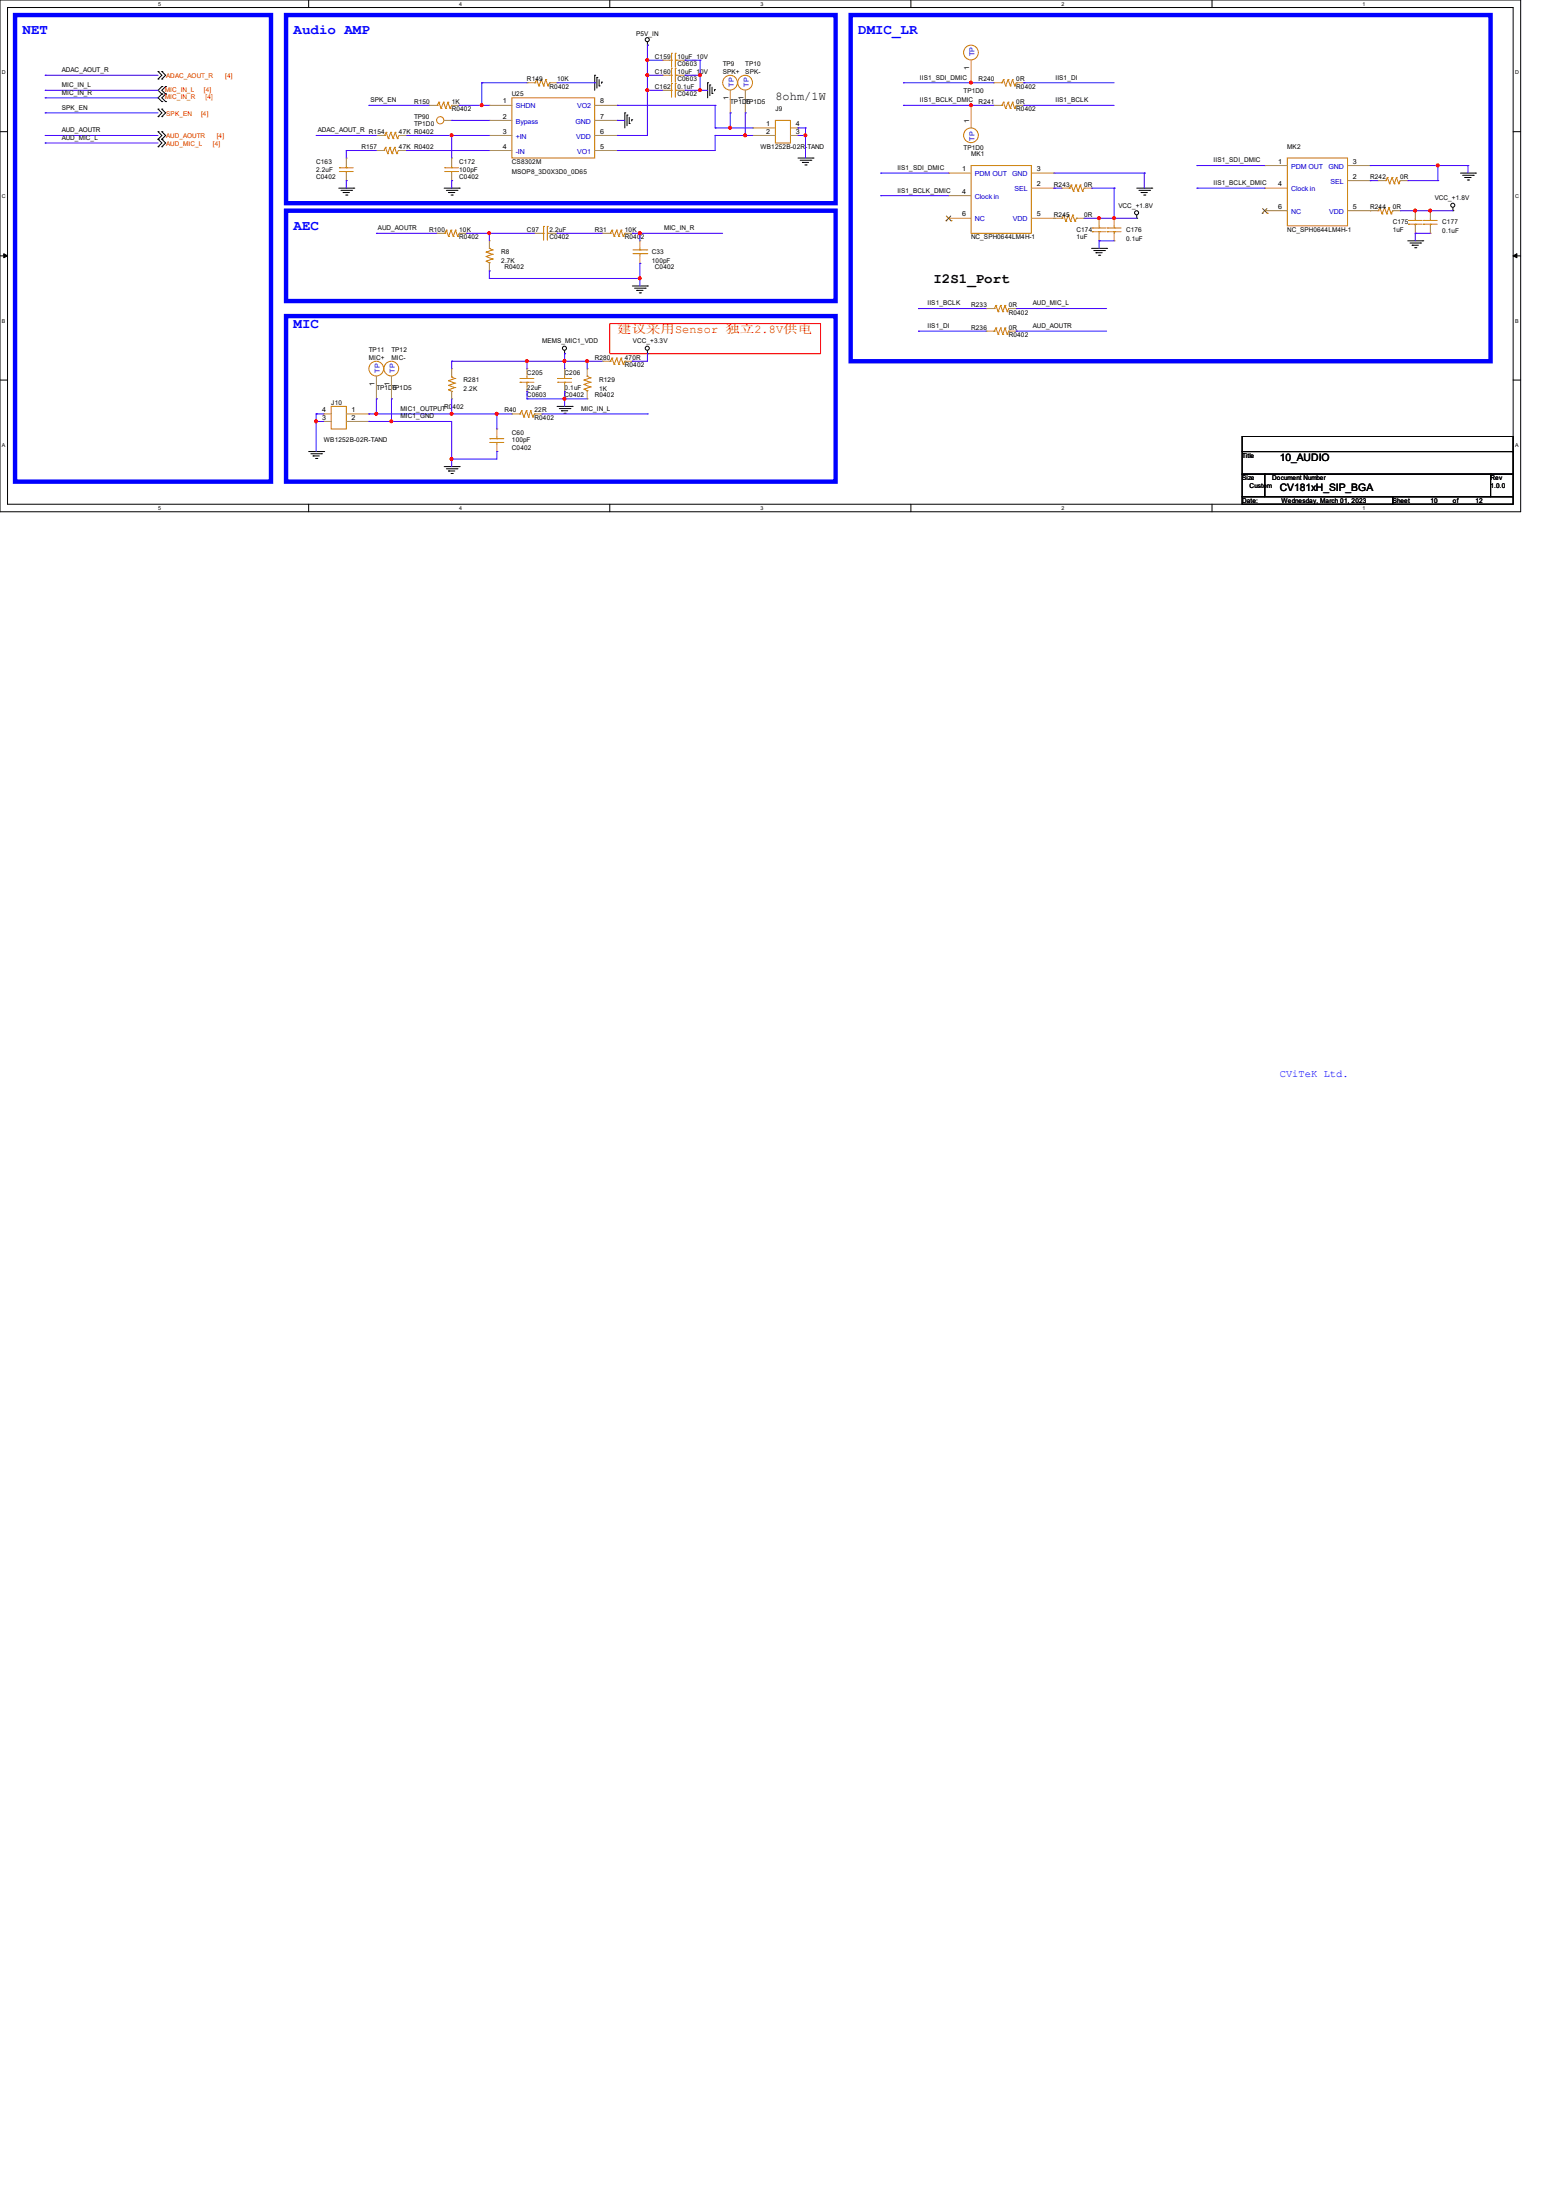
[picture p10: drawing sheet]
<svg xmlns="http://www.w3.org/2000/svg" width="210mm" height="297mm" viewBox="0 0 210 297" stroke-linecap="round" stroke-linejoin="round" font-family="sans-serif">
<g fill="none" stroke="#000" stroke-width=".13">
<path d="M0 0h205.2v69.1h-205.2zM0 17.8h1M1 1h203.2v67.1h-203.2zM21.3 9.7h.1M21.3 10.7h.1M21.3 17.8h.1M21.3 18.8h.1M21.3 14.7h.1M21.3 15.7h.1M21.3 19.8h.1M21.3 9.7l.5 .5-.5 .5M21.3 17.8l.5 .5-.5 .5"/>
<path d="M21.3 14.7l.5 .5-.5 .5M21.3 18.8l.5 .5-.5 .5M21.8 9.7h.1M21.8 10.7h.1M21.8 12.7h.1M21.8 11.7h.1M21.8 13.7h.1M21.8 17.8h.1M21.8 18.8h.1M21.8 14.7h.1M21.8 15.7h.1M21.8 19.8h.1"/>
<path d="M21.8 9.7l.6 .5-.6 .5M21.8 11.7l-.5 .5 .5 .5M21.8 12.7l-.5 .5 .5 .5M21.8 17.8l.6 .5-.6 .5M21.8 14.7l.6 .5-.6 .5M21.8 18.8l.6 .5-.6 .5M22.4 11.7h.1M22.4 12.7h.1M22.4 13.7h.1M22.4 11.7l-.6 .5 .6 .5M22.4 12.7l-.6 .5 .6 .5M41.7 0v1"/>
<path d="M80.3 10.2h.1M80.3 10.2v2M80.6 10.5h.1M80.6 10.5v1.4M80.9 11.6h.1M80.9 10.8v.8M81.2 11.1h.1M81.2 11.1v.2M82.3 0v1M84.3 15.2h.1M84.3 15.2v2.1M84.6 15.5h.1"/>
<path d="M84.6 15.5v1.5M84.9 16.7h.1M84.9 15.8v.9M85.3 16.2h.1M85.3 16.2v.1M87.4 6.1h.1M87.4 5.7v.4M95.5 11.2h.1M95.5 11.2v2M95.8 11.5h.1M95.8 11.5v1.4M96.1 12.6h.1"/>
<path d="M96.1 11.8v.8M96.4 12.1h.1M96.4 12.1v.2M122.9 0v1M163.6 0v1M204.2 17.8h1M0 34.5h1M.5 34.2l.5 .3-.5 .3zM45.7 25.4h2.1M46 25.7h1.5M46.3 26h.1M46.3 26h.9"/>
<path d="M46.7 26.3h.1M46.8 26.3h.1M47.5 25.7h.1M47.8 25.4h.1M59.9 25.4h2.1M60.2 25.7h1.5M60.5 26h.1M60.5 26h.9M60.9 26.3h.1M61 26.3h.1M61.7 25.7h.1M62 25.4h.1"/>
<path d="M85.3 38.6h2.1M85.6 38.9h1.5M85.9 39.2h.1M85.9 39.2h.9M86.3 39.5h.1M86.4 39.5h.1M87.1 38.9h.1M87.4 38.6h.1M107.7 21.3h2M108 21.6h1.4M108.3 21.9h.1M108.3 21.9h.8"/>
<path d="M108.6 22.3h.2M108.8 22.3h.1M109.4 21.6h.1M109.7 21.3h.1M147.3 33.5h2.1M147.6 33.8h1.5M147.9 34.1h.1M147.9 34.1h.9M148.3 34.5h.1M148.4 34.5h.1M149.1 33.8h.1M149.4 33.5h.1"/>
<path d="M153.4 29.5h.1M153.4 25.4h2M153.4 29v.5M153.7 25.7h1.5M154 26h.1M154 26h.9M154.3 26.3h.2M154.5 26.3h.1M155.2 25.7h.1M155.4 25.4h.1M190 32.5h2M190.3 32.8h1.4"/>
<path d="M190.6 33.1h.1M190.6 33.1h.8M190.9 33.4h.2M191.1 33.4h.1M191.7 32.8h.1M192 32.5h.1M196.1 28.4h.1M196.1 28v.4M197.1 23.4h2M197.4 23.7h1.4M197.7 24h.1M197.7 24h.8"/>
<path d="M198 24.3h.2M198.2 24.3h.1M198.8 23.7h.1M199.1 23.4h.1M204.2 34.5l.5-.3v.6zM204.2 34.5h1M0 51.3h1M75.2 54.9h2M75.5 55.2h1.4M75.8 55.5h.1M75.8 55.5h.8M76.1 55.8h.2"/>
<path d="M76.2 47.8h.1M76.2 47.3v.5M76.3 55.8h.1M76.9 55.2h.1M77.2 54.9h.1M87.4 47.8h.1M87.4 47.3v.5M167.6 58.9h36.6v2.1h-36.6zM204.2 51.3h1M41.7 68.1v1M41.7 61h2M42 61.3h1.4"/>
<path d="M42.2 61.6h.1M42.2 61.6h.9M42.6 61.9h.2M42.8 61.9h.1M43.4 61.3h.1M43.7 61h.1M59.9 63h2.1M60.2 63.3h1.5M60.5 63.6h.1M60.5 63.6h.9M60.9 63.9h.1M61 63.9h.1"/>
<path d="M61.7 63.3h.1M62 63h.1M82.3 68.1v1M122.9 68.1v1M163.6 68.1v1M167.6 64h3.1v3.1h-3.1zM167.6 67.1h20.4v1h-20.4zM167.6 61h36.6v3h-36.6zM170.7 64h30.5v3.1h-30.5zM188 67.1h16.2v1h-16.2zM201.2 64h3v3.1h-3z"/>
<circle cx="87.4" cy="5.4" r=".28"/>
<circle cx="153.4" cy="28.7" r=".28"/>
<circle cx="196.1" cy="27.7" r=".28"/>
<circle cx="76.2" cy="47" r=".28"/>
<circle cx="87.4" cy="47" r=".28"/>
</g>
<path d="M.5 34.2l.5 .3-.5 .3zM204.2 34.5l.5-.3v.6z" fill="#000"/>
<path d="M2 2h34.6v63h-34.6zM38.6 2h74.2v25.4h-74.2zM114.8 2h86.4v46.8h-86.4zM38.6 28.4h74.2v12.2h-74.2zM38.6 42.7h74.2v22.3h-74.2z" fill="none" stroke="#00f" stroke-width=".59"/>
<path d="M82.3 43.7h28.4v4.1h-28.4z" fill="none" stroke="#f00" stroke-width=".13"/>
<g fill="none" stroke="#cc8006" stroke-width=".13">
<path d="M51.8 18.3h.1M51.9 18.3h.1M52 19.9h.1M52 19.9l.3 .8M52 19.9l-.2 .4M52.1 17.9h.1M52.1 17.9l-.2 .4M52.1 17.9l.3 .8M52.4 18.7h.1M52.6 19.9h.1M52.6 19.9l.3 .8M52.6 19.9l-.3 .8"/>
<path d="M52.7 17.9h.1M52.7 17.9l-.3 .8M52.7 17.9l.3 .8M53 18.7h.1M53.3 19.9h.1M53.3 19.9l.3 .8M53.3 19.9l-.4 .8M53.3 17.9h.1M53.3 17.9l-.3 .8M53.3 17.9l.3 .8M53.6 18.7h.1M53.8 18.3h.1"/>
<path d="M53.8 18.3l-.2 .4M58.9 14.2h.1M59 14.2h.1M59.2 13.8h.1M59.2 13.8l-.2 .4M59.2 13.8l.3 .8M59.5 14.6h.1M59.9 13.8h.1M59.9 13.8l-.4 .8M59.9 13.8l.3 .8M60.2 14.6h.1M60.5 13.8h.1"/>
<path d="M60.5 13.8l-.3 .8M60.5 13.8l.2 .8M60.7 14.6h.1M61 14.2h.1M61 14.2l-.3 .4M69.1 13.2h11.2v8.1h-11.2zM72.1 11.2h.1M72.2 11.2h.1M72.4 10.8h.1M72.4 10.8l-.2 .4M72.4 10.8l.3 .8M72.7 11.6h.1"/>
<path d="M73.1 10.8h.1M73.1 10.8l-.4 .8M73.1 10.8l.3 .8M73.4 11.6h.1M73.7 10.8h.1M73.7 10.8l-.3 .8M73.7 10.8l.3 .8M74 11.6h.1M74.2 11.2h.1M74.2 11.2l-.2 .4M90.4 12.2h.2M90.4 8.1h.2"/>
<path d="M90.4 10.2h.2M90.6 12.2h.1M90.6 11.3h.1M90.6 8.1h.1M90.6 7.2h.1M90.6 10.2h.1M90.6 9.2h.1M90.6 7.2v1.9M90.6 9.2v1.9M90.6 11.3v1.8M91.1 11.3h.1M91.1 12.2h.1"/>
<path d="M91.1 7.2h.1M91.1 8.1h.1M91.1 9.2h.1M91.1 10.2h.1M91.1 12.2h.3M91.1 7.2v1.9M91.1 9.2v1.9M91.1 11.3v1.8M91.1 8.1h.3M91.1 10.2h.3M104.6 16.3h2.1v3h-2.1zM135.1 11.2h.1"/>
<path d="M135.1 14.2h.1M135.2 11.2h.1M135.2 14.2h.1M135.4 10.8h.1M135.4 13.8h.1M135.4 10.8l-.2 .4M135.4 10.8l.3 .8M135.4 13.8l-.2 .4M135.4 13.8l.3 .8M135.7 11.6h.1M135.7 14.6h.1M136.1 10.8h.1"/>
<path d="M136.1 13.8h.1M136.1 10.8l-.4 .8M136.1 10.8l.3 .8M136.1 13.8l-.4 .8M136.1 13.8l.3 .8M136.4 11.6h.1M136.4 14.6h.1M136.7 10.8h.1M136.7 13.8h.1M136.7 10.8l-.3 .8M136.7 10.8l.2 .8M136.7 13.8l-.3 .8"/>
<path d="M136.7 13.8l.2 .8M136.9 11.6h.1M136.9 14.6h.1M137.2 11.2h.1M137.2 14.2h.1M137.2 11.2l-.3 .4M137.2 14.2l-.3 .4M45.8 22.6h.1M45.8 23.2h.1M45.8 22.6h1.9M45.8 23.2h1.9M46.7 23.2h.1"/>
<path d="M46.7 22.6h.1M46.7 22.4v.2M46.7 23.2v.2M51.8 20.3h.1M52.3 20.7h.1M52.9 20.7h.1M53.6 20.7h.1M53.8 20.3h.1M53.8 20.3l-.2 .4M59.9 31.5h.1M60 22.6h.1M60 23.2h.1"/>
<path d="M60 31.5h.1M60 22.6h1.9M60 23.2h1.9M60.2 31.1h.1M60.2 31.1l-.2 .4M60.2 31.1l.3 .8M60.5 31.9h.1M60.9 31.1h.1M60.9 31.1l-.4 .8M60.9 31.1l.3 .8M61 23.2h.1M61 22.6h.1"/>
<path d="M61 22.4v.2M61 23.2v.2M61.2 31.9h.1M61.5 31.1h.1M61.5 31.1l-.3 .8M61.5 31.1l.3 .8M61.8 31.9h.1M62 31.5h.1M62 31.5l-.2 .4M65.6 35.3h.1M65.6 34.6h.1M65.6 34h.1"/>
<path d="M65.6 35.3l.4 .2M65.6 34.6l.9 .4M65.6 34l.9 .3M66 33.5h.1M66 35.5h.1M66 33.5l.5 .2M66 35.5v.1M66.5 35h.1M66.5 34.3h.1M66.5 33.7h.1M66.5 35l-.9 .3M66.5 34.3l-.9 .3"/>
<path d="M66.5 33.7l-.9 .3M73.2 31.5h.2M73.4 31.5h.1M73.4 30.6h.1M73.4 30.6v1.8M73.9 30.6h.1M73.9 31.5h.1M73.9 31.5h.3M73.9 30.6v1.8M82.3 31.5h.1M82.4 31.5h.1M82.6 31.1h.1"/>
<path d="M82.6 31.1l-.2 .4M82.6 31.1l.3 .8M82.9 31.9h.1M83.2 31.1h.1M83.2 31.1l-.3 .8M83.2 31.1l.3 .8M83.5 31.9h.1M83.8 31.1h.1M83.8 31.1l-.3 .8M83.8 31.1l.3 .8M84.1 31.9h.1M84.3 31.5h.1"/>
<path d="M84.3 31.5l-.2 .4M85.4 34.2h1.9M85.4 33.7h1.9M86.4 33.7h.1M86.4 34.2h.1M86.4 33.5v.2M86.4 34.2v.3M87.3 34.2h.1M87.3 33.7h.1M131.1 22.4h8.1v9.1h-8.1zM143.3 29.5h.1M143.6 29h.1"/>
<path d="M143.6 29l-.3 .5M143.6 29l.2 .9M143.8 29.9h.1M144.2 29h.1M144.2 29l-.4 .9M144.2 29l.3 .9M144.3 25.4h.1M144.4 25.4h.1M144.5 29.9h.1M144.6 25h.1M144.6 25l-.2 .4M144.6 25l.3 .8"/>
<path d="M144.8 29h.1M144.8 29l-.3 .9M144.8 29l.3 .9M144.9 25.8h.1M145.1 29.9h.1M145.2 25h.1M145.2 25l-.3 .8M145.2 25l.3 .8M145.3 29.5h.1M145.3 29.5l-.2 .4M145.5 25.8h.1M145.8 25h.1"/>
<path d="M145.8 25l-.3 .8M145.8 25l.3 .8M146.1 25.8h.1M146.3 25.4h.1M146.3 25.4l-.2 .4M147.4 30.8h.1M147.4 31.3h.1M147.4 30.8h1.9M147.4 31.3h1.9M148.3 31.3h.1M148.3 30.8h.1M148.3 30.5v.3"/>
<path d="M148.3 31.3v.2M149.4 30.8h.1M149.4 31.3h.1M149.4 30.8h1.9M149.4 31.3h1.9M150.4 31.3h.1M150.4 30.8h.1M150.4 30.5v.3M150.4 31.3v.2M173.7 21.3h8.2v9.2h-8.2zM185.9 28.4h.1M186 28.4h.1"/>
<path d="M186.2 28h.1M186.2 28l-.2 .4M186.2 28l.3 .9M186.5 28.9h.1M186.9 28h.1M186.9 28l-.4 .9M186.9 28l.3 .9M186.9 24.4h.1M187 24.4h.1M187.2 28.9h.1M187.2 24h.1M187.2 24l-.2 .4"/>
<path d="M187.2 24l.3 .8M187.5 28h.1M187.5 28l-.3 .9M187.5 28l.2 .9M187.5 24.8h.1M187.7 28.9h.1M187.9 24h.1M187.9 24l-.4 .8M187.9 24l.3 .8M188 28.4h.1M188 28.4l-.3 .5M188.2 24.8h.1"/>
<path d="M188.5 24h.1M188.5 24l-.3 .8M188.5 24l.3 .8M188.8 24.8h.1M189 24.4h.1M189 24.4l-.2 .4M190.1 29.8h.1M190.1 30.3h.1M190.1 29.8h1.8M190.1 30.3h1.8M191 30.3h.1M191 29.8h.1"/>
<path d="M191 29.5v.3M191 30.3v.2M192.1 29.8h.1M192.1 30.3h.1M192.1 29.8h1.9M192.1 30.3h1.9M193 30.3h.1M193 29.8h.1M193 29.5v.3M193 30.3v.2M44.7 54.9h2v3h-2zM60.5 51.4h.1"/>
<path d="M60.5 52h.1M60.5 52.6h.1M60.5 51.4l.9 .3M60.5 52l.9 .3M60.5 52.6l.5 .2M61 52.8h.1M61 50.9h.1M61 50.9l.4 .2M61 50.8v.1M61.4 51.1h.1M61.4 51.7h.1M61.4 52.3h.1"/>
<path d="M61.4 51.1l-.9 .3M61.4 51.7l-.9 .3M61.4 52.3l-.9 .3M66.1 59.2h.1M66.1 59.7h.1M66.1 59.2h1.9M66.1 59.7h1.9M67.1 59.7h.1M67.1 59.2h.1M67.1 58.9v.3M67.1 59.7v.2M70.1 55.9h.1"/>
<path d="M70.2 55.9h.1M70.2 51.1h.1M70.2 51.6h.1M70.2 51.1h1.9M70.2 51.6h1.9M70.4 55.5h.1M70.4 55.5l-.2 .4M70.4 55.5l.3 .8M70.7 56.3h.1M71 55.5h.1M71 55.5l-.3 .8M71 55.5l.3 .8"/>
<path d="M71.1 51.6h.1M71.1 51.1h.1M71.1 50.8v.3M71.1 51.6v.2M71.3 56.3h.1M71.6 55.5h.1M71.6 55.5l-.3 .8M71.6 55.5l.3 .8M71.9 56.3h.1M72.1 55.9h.1M72.1 55.9l-.2 .4M75.3 51.1h.1"/>
<path d="M75.3 51.6h.1M75.3 51.1h1.8M75.3 51.6h1.8M76.2 51.6h.1M76.2 51.1h.1M76.2 50.8v.3M76.2 51.6v.2M78.8 52.5h.1M78.8 51.9h.1M78.8 51.3h.1M78.8 52.5l.4 .2M78.8 51.9l.9 .3"/>
<path d="M78.8 51.3l.9 .3M79.2 50.8h.1M79.2 52.7h.1M79.2 50.8l.5 .2M79.2 52.7v.1M79.7 52.2h.1M79.7 51.6h.1M79.7 51h.1M79.7 52.2l-.9 .3M79.7 51.6l-.9 .3M79.7 51l-.9 .3M82.3 48.8h.1"/>
<path d="M82.4 48.8h.1M82.6 48.3h.1M82.6 48.3l-.2 .5M82.6 48.3l.3 .9M82.9 49.2h.1M83.2 48.3h.1M83.2 48.3l-.3 .9M83.2 48.3l.3 .9M83.5 49.2h.1M83.8 48.3h.1M83.8 48.3l-.3 .9M83.8 48.3l.3 .9"/>
<path d="M84.1 49.2h.1M84.3 48.8h.1M84.3 48.8l-.2 .4M134.1 41.7h.1M134.1 44.7h.1M134.2 41.7h.1M134.2 44.7h.1M134.4 41.2h.1M134.4 44.3h.1M134.4 41.2l-.2 .5M134.4 41.2l.3 .9M134.4 44.3l-.2 .4"/>
<path d="M134.4 44.3l.3 .8M134.7 42.1h.1M134.7 45.1h.1M135 41.2h.1M135 44.3h.1M135 41.2l-.3 .9M135 41.2l.3 .9M135 44.3l-.3 .8M135 44.3l.3 .8M135.3 42.1h.1M135.3 45.1h.1M135.6 41.2h.1"/>
<path d="M135.6 44.3h.1M135.6 41.2l-.3 .9M135.6 41.2l.3 .9M135.6 44.3l-.3 .8M135.6 44.3l.3 .8M135.9 42.1h.1M135.9 45.1h.1M136.1 41.7h.1M136.1 44.7h.1M136.1 41.7l-.2 .4M136.1 44.7l-.2 .4"/>
<circle cx="59.4" cy="16.2" r=".49"/>
<circle cx="98.5" cy="11.2" r=".99"/>
<circle cx="100.6" cy="11.2" r=".99"/>
<circle cx="131" cy="18.3" r=".99"/>
<circle cx="131" cy="7.1" r=".99"/>
<circle cx="50.8" cy="49.8" r=".99"/>
<circle cx="52.8" cy="49.8" r=".99"/>
</g>
<g fill="none" stroke="#a84" stroke-width=".13">
<path d="M50.8 18.3h.1M50.8 18.3h1M53.8 18.3h1.1M54.9 18.3h.1M57.9 14.2h.1M57.9 14.2h1M59.9 16.3h1.1M61 16.3h.1M61 14.2h1M62 14.2h.1M66 14.2h.1M66 18.3h.1"/>
<path d="M66 16.3h.1M66 14.2h3.1M66 18.3h3.1M66 16.3h3.1M71.1 11.2h.1M71.1 11.2h1M74.2 11.2h1M75.2 11.2h.1M80.3 14.2h3M80.3 18.3h3M80.3 16.3h3M83.3 14.2h.1"/>
<path d="M83.3 16.3h.1M83.3 18.3h.1M89.4 12.2h.1M89.4 8.1h.1M89.4 10.2h.1M89.4 12.2h1M89.4 8.1h1M89.4 10.2h1M91.4 12.2h1.1M91.4 8.1h1.1M91.4 10.2h1.1M92.5 12.2h.1"/>
<path d="M92.5 8.1h.1M92.5 10.2h.1M98.6 15.2h.1M98.6 12.2v3M100.6 15.2h.1M100.6 12.2v3M101.6 17.3h.1M101.6 18.3h.1M101.6 17.3h3M101.6 18.3h3M106.7 17.3h1M106.7 18.3h1"/>
<path d="M107.7 18.3h.1M107.7 17.3h.1M131.1 14.2h.1M131.1 11.2h.1M131.1 8.1v3.1M131.1 14.2v3.1M134.1 11.2h.1M134.1 14.2h.1M134.1 11.2h1M134.1 14.2h1M137.2 11.2h1M137.2 14.2h1"/>
<path d="M138.2 11.2h.1M138.2 14.2h.1M46.7 24.4h.1M46.7 21.3h.1M46.7 21.3v1.1M46.7 23.4v1M50.8 20.3h.1M50.8 20.3h1M53.8 20.3h1.1M54.9 20.3h.1M58.9 31.5h.1M58.9 31.5h1"/>
<path d="M61 24.4h.1M61 21.3h.1M61 21.3v1.1M61 23.4v1M62 31.5h1M63 31.5h.1M66 20.3h.1M66 32.5h.1M66 36.6h.1M66 20.3h3.1M66 32.5v1M66 35.6v1"/>
<path d="M72.1 31.5h.1M72.1 31.5h1.1M74.2 31.5h1M75.2 31.5h.1M80.3 20.3h3M81.3 31.5h.1M81.3 31.5h1M83.3 20.3h.1M84.3 31.5h1M85.3 31.5h.1M86.4 32.5h.1M86.4 35.6h.1"/>
<path d="M86.4 32.5v1M86.4 34.5v1.1M128 23.4h.1M128 26.4h.1M128 29.5h.1M128 29.5h3.1M128 23.4h3.1M128 26.4h3.1M139.2 29.5h4.1M139.2 25.4h3M139.2 23.4h3M142.2 29.5h.1"/>
<path d="M142.2 25.4h.1M142.2 23.4h.1M143.3 25.4h.1M143.3 25.4h1M145.3 29.5h1M146.3 29.5h.1M146.3 25.4h1M147.3 25.4h.1M148.3 32.5h.1M148.3 29.5h.1M148.3 29.5v1M148.3 31.5v1"/>
<path d="M150.4 32.5h.1M150.4 29.5h.1M150.4 29.5v1M150.4 31.5v1M170.7 22.4h.1M170.7 25.4h.1M170.7 28.4h.1M170.7 28.4h3M170.7 22.4h3M170.7 25.4h3M181.9 28.4h4M181.9 22.4h3"/>
<path d="M181.9 24.4h3M184.9 28.4h.1M184.9 24.4h.1M184.9 22.4h.1M185.9 24.4h.1M185.9 24.4h1M188 28.4h1M189 28.4h.1M189 24.4h1M190 24.4h.1M191 31.5h.1M191 28.4h.1"/>
<path d="M191 28.4v1.1M191 30.5v1M193 31.5h.1M193 28.4h.1M193 28.4v1.1M193 30.5v1M43.7 56.9h.1M43.7 55.9h.1M43.7 55.9h1M43.7 56.9h1M46.7 55.9h3.1M46.7 56.9h3.1"/>
<path d="M49.8 55.9h.1M49.8 56.9h.1M50.8 53.8h.1M50.8 50.8v3M52.8 53.8h.1M52.8 50.8v3M61 53.8h.1M61 49.8h.1M61 49.8v1M61 52.8v1M67.1 57.9h.1M67.1 57.9v1"/>
<path d="M67.1 59.9v1.1M69.1 55.9h.1M69.1 55.9h1M71.1 52.8h.1M71.1 49.8h.1M71.1 49.8v1M71.1 51.8v1M72.1 55.9h1.1M73.2 55.9h.1M76.2 52.8h.1M76.2 49.8h.1M76.2 49.8v1"/>
<path d="M76.2 51.8v1M79.2 49.8h.1M79.2 53.8h.1M79.2 49.8v1M79.2 52.8v1M81.3 48.8h.1M81.3 48.8h1M84.3 48.8h1M85.3 48.8h.1M133.1 41.7h.1M133.1 44.7h.1M133.1 41.7h1"/>
<path d="M133.1 44.7h1M136.1 41.7h1.1M136.1 44.7h1.1M137.2 41.7h.1M137.2 44.7h.1M67.1 61h.1"/>
</g>
<path d="M127.7 29.8h.1M127.7 29.2l.7 .6M128.3 29.2l-.6 .6M128.4 29.8h.1M170.3 28.8h.1M170.4 28.2l.6 .6M171 28.2l-.7 .6M171 28.8h.1" fill="none" stroke="#804000" stroke-width=".13"/>
<path d="M61 48.8h.1M61 48.8v1M61 48.8h10.1M76.2 47.8h.1M76.2 47.8v1M87.4 47.8h.1M87.4 47.8v1" fill="none" stroke="#4200ff" stroke-width=".13"/>
<circle cx="71.1" cy="48.7" r=".19" fill="#f00"/>
<circle cx="71.1" cy="48.7" r=".19" fill="none" stroke="#f00" stroke-width=".13"/>
<path d="M71.1 48.8h.1M71.1 48.8v1M71.1 48.8h8.1M76.2 48.8h.1" fill="none" stroke="#4200ff" stroke-width=".13"/>
<circle cx="79.2" cy="48.7" r=".19" fill="#f00"/>
<circle cx="79.2" cy="48.7" r=".19" fill="none" stroke="#f00" stroke-width=".13"/>
<circle cx="76.2" cy="48.7" r=".19" fill="#f00"/>
<circle cx="76.2" cy="48.7" r=".19" fill="none" stroke="#f00" stroke-width=".13"/>
<g fill="none" stroke="#4200ff" stroke-width=".13">
<path d="M49.8 55.9h.1M49.8 56.9h.1M49.8 55.9h1M49.8 56.9h3M61 55.9h.1M61 53.8v2.1M61 55.9h6.1M71.1 52.8h.1M71.1 53.8h.1M71.1 52.8v1M71.1 53.8h5.1M73.2 55.9h14.2"/>
<path d="M76.2 48.8h.1M76.2 52.8h.1M76.2 53.8h.1M76.2 48.8v1M76.2 52.8v2.1M85.3 48.8h.1M85.3 48.8h2.1M87.4 55.9h.1"/>
</g>
<circle cx="52.8" cy="56.9" r=".19" fill="#f00"/>
<circle cx="52.8" cy="56.9" r=".19" fill="none" stroke="#f00" stroke-width=".13"/>
<path d="M61 56.9v5.1M61 62h.1" fill="none" stroke="#4200ff" stroke-width=".13"/>
<circle cx="60.9" cy="62" r=".19" fill="#f00"/>
<circle cx="60.9" cy="62" r=".19" fill="none" stroke="#f00" stroke-width=".13"/>
<path d="M50.8 31.5h.1M50.8 31.5h8.1M63 31.5h.1M63 31.5h3" fill="none" stroke="#4200ff" stroke-width=".13"/>
<circle cx="66" cy="31.5" r=".19" fill="#f00"/>
<circle cx="66" cy="31.5" r=".19" fill="none" stroke="#f00" stroke-width=".13"/>
<path d="M67.1 55.9h.1M67.1 55.9v2M61 62h.1M61 62v1" fill="none" stroke="#4200ff" stroke-width=".13"/>
<circle cx="67" cy="55.9" r=".19" fill="#f00"/>
<circle cx="67" cy="55.9" r=".19" fill="none" stroke="#f00" stroke-width=".13"/>
<path d="M87.4 6.1h.1M87.4 8.1h.1M87.4 6.1v4.1M67.1 55.9h.1M67.1 55.9h2M61 62h.1M67.1 61h.1M67.1 61v1h-6.1" fill="none" stroke="#4200ff" stroke-width=".13"/>
<circle cx="87.4" cy="10.1" r=".19" fill="#f00"/>
<circle cx="87.4" cy="10.1" r=".19" fill="none" stroke="#f00" stroke-width=".13"/>
<circle cx="87.4" cy="8.1" r=".19" fill="#f00"/>
<circle cx="87.4" cy="8.1" r=".19" fill="none" stroke="#f00" stroke-width=".13"/>
<path d="M87.4 8.1h.1M87.4 8.1h2M92.5 8.1h.1M92.5 8.1h2M94.5 8.1h.1M94.5 8.1v2.1" fill="none" stroke="#4200ff" stroke-width=".13"/>
<circle cx="94.5" cy="10.1" r=".19" fill="#f00"/>
<circle cx="94.5" cy="10.1" r=".19" fill="none" stroke="#f00" stroke-width=".13"/>
<g fill="none" stroke="#4200ff" stroke-width=".13">
<path d="M65 11.2h.1M65 11.2h6.1M65 11.2v3M75.2 11.2h5.1M80.3 11.2h.1M87.4 10.2h.1M87.4 12.2h.1M87.4 10.2h2M87.4 10.2v8.1M87.4 12.2h2M92.5 10.2h.1M92.5 10.2h2"/>
<path d="M94.5 10.2h.1M94.5 10.2v2"/>
</g>
<circle cx="87.4" cy="12.2" r=".19" fill="#f00"/>
<circle cx="87.4" cy="12.2" r=".19" fill="none" stroke="#f00" stroke-width=".13"/>
<path d="M92.5 12.2h.1M92.5 12.2h3M94.5 12.2h.1" fill="none" stroke="#4200ff" stroke-width=".13"/>
<circle cx="94.5" cy="12.2" r=".19" fill="#f00"/>
<circle cx="94.5" cy="12.2" r=".19" fill="none" stroke="#f00" stroke-width=".13"/>
<path d="M49.8 14.2h.1M49.8 14.2h8.1M62 14.2h.1M62 14.2h4M65 14.2h.1" fill="none" stroke="#4200ff" stroke-width=".13"/>
<circle cx="65" cy="14.2" r=".19" fill="#f00"/>
<circle cx="65" cy="14.2" r=".19" fill="none" stroke="#f00" stroke-width=".13"/>
<path d="M42.7 18.3h.1M42.7 18.3h8.1M54.9 18.3h11.1M61 16.3h.1M61 18.3h.1M61 16.3h5M83.3 14.2h.1M83.3 16.3h.1M83.3 14.2h13.2M83.3 16.3h1" fill="none" stroke="#4200ff" stroke-width=".13"/>
<circle cx="60.9" cy="18.3" r=".19" fill="#f00"/>
<circle cx="60.9" cy="18.3" r=".19" fill="none" stroke="#f00" stroke-width=".13"/>
<g fill="none" stroke="#4200ff" stroke-width=".13">
<path d="M61 18.3h.1M61 18.3v3M83.3 18.3h.1M83.3 18.3h4.1M96.5 18.3h.1M96.5 14.2h.1M96.5 17.3h.1M96.5 18.3h4.1M96.5 18.3v2h-13.2M96.5 14.2v3.1M96.5 17.3h2.1M107.7 17.3h.1"/>
<path d="M107.7 17.3h1M108.7 17.3h.1M108.7 17.3v1M46.7 24.4h.1M46.7 24.4v1M54.9 20.3h.1M54.9 20.3h11.1M61 24.4h.1M61 24.4v1M83.3 20.3h.1"/>
</g>
<circle cx="108.7" cy="18.3" r=".19" fill="#f00"/>
<circle cx="108.7" cy="18.3" r=".19" fill="none" stroke="#f00" stroke-width=".13"/>
<path d="M107.7 18.3h.1M107.7 18.3h1M108.7 18.3h.1M108.7 18.3v3M42.7 55.9h.1M42.7 56.9h.1M42.7 55.9h1M42.7 55.9v5.1M42.7 56.9h1" fill="none" stroke="#4200ff" stroke-width=".13"/>
<circle cx="42.7" cy="56.9" r=".19" fill="#f00"/>
<circle cx="42.7" cy="56.9" r=".19" fill="none" stroke="#f00" stroke-width=".13"/>
<path d="M46.7 20.3h.1M46.7 20.3v1M46.7 20.3h4.1M86.4 35.6h.1M86.4 31.5h.1M86.4 35.6v2M86.4 31.5h11.1" fill="none" stroke="#4200ff" stroke-width=".13"/>
<circle cx="86.3" cy="31.5" r=".19" fill="#f00"/>
<circle cx="86.3" cy="31.5" r=".19" fill="none" stroke="#f00" stroke-width=".13"/>
<path d="M98.6 15.2h.1M98.6 17.3h.1M98.6 15.2v2.1M98.6 17.3h3" fill="none" stroke="#4200ff" stroke-width=".13"/>
<circle cx="98.5" cy="17.3" r=".19" fill="#f00"/>
<circle cx="98.5" cy="17.3" r=".19" fill="none" stroke="#f00" stroke-width=".13"/>
<path d="M100.6 15.2h.1M100.6 15.2v3.1" fill="none" stroke="#4200ff" stroke-width=".13"/>
<circle cx="100.6" cy="18.3" r=".19" fill="#f00"/>
<circle cx="100.6" cy="18.3" r=".19" fill="none" stroke="#f00" stroke-width=".13"/>
<path d="M100.6 18.3h.1M100.6 18.3h1M50.8 53.8h.1M50.8 55.9h.1M50.8 53.8v2.1M50.8 55.9h10.2" fill="none" stroke="#4200ff" stroke-width=".13"/>
<circle cx="60.9" cy="55.9" r=".19" fill="#f00"/>
<circle cx="60.9" cy="55.9" r=".19" fill="none" stroke="#f00" stroke-width=".13"/>
<circle cx="50.8" cy="55.9" r=".19" fill="#f00"/>
<circle cx="50.8" cy="55.9" r=".19" fill="none" stroke="#f00" stroke-width=".13"/>
<g fill="none" stroke="#4200ff" stroke-width=".13">
<path d="M66 31.5h.1M66 36.6h.1M66 37.6h.1M66 31.5h6.1M66 31.5v1M66 36.6v1M66 37.6h20.4M86.4 31.5h.1M86.4 31.5v1M52.8 53.8h.1M52.8 56.9h.1M52.8 53.8v3.1"/>
<path d="M52.8 56.9h8.2"/>
</g>
<circle cx="86.3" cy="37.6" r=".19" fill="#f00"/>
<circle cx="86.3" cy="37.6" r=".19" fill="none" stroke="#f00" stroke-width=".13"/>
<path d="M86.4 37.6h.1M86.4 37.6v1M76.2 53.8h.1M76.2 53.8h3" fill="none" stroke="#4200ff" stroke-width=".13"/>
<circle cx="76.2" cy="53.8" r=".19" fill="#f00"/>
<circle cx="76.2" cy="53.8" r=".19" fill="none" stroke="#f00" stroke-width=".13"/>
<g fill="none" stroke="#4200ff" stroke-width=".13">
<path d="M6.1 10.2h.1M6.1 12.2h.1M6.1 13.2h.1M6.1 18.3h.1M6.1 15.2h.1M6.1 10.2h15.2M6.1 12.2h15.2M6.1 13.2h15.2M6.1 18.3h15.2M6.1 15.2h15.2M121.9 11.2h.1M121.9 11.2h9.2"/>
<path d="M75.2 31.5h.1M75.2 31.5h6.1M85.3 31.5h.1M85.3 31.5h1.1M79.2 48.8h.1M79.2 48.8v1M79.2 48.8h2.1"/>
</g>
<circle cx="131" cy="11.2" r=".19" fill="#f00"/>
<circle cx="131" cy="11.2" r=".19" fill="none" stroke="#f00" stroke-width=".13"/>
<path d="M121.9 14.2h.1M121.9 14.2h9.2M131.1 11.2h.1M131.1 11.2h3M138.2 11.2h.1M138.2 11.2h12.2" fill="none" stroke="#4200ff" stroke-width=".13"/>
<circle cx="131" cy="14.2" r=".19" fill="#f00"/>
<circle cx="131" cy="14.2" r=".19" fill="none" stroke="#f00" stroke-width=".13"/>
<path d="M131.1 14.2h.1M131.1 14.2h3M138.2 14.2h.1M138.2 14.2h12.2M161.5 22.4h.1M161.5 22.4h9.2M184.9 22.4h9.2M194.1 22.4h.1" fill="none" stroke="#4200ff" stroke-width=".13"/>
<circle cx="194" cy="22.3" r=".19" fill="#f00"/>
<circle cx="194" cy="22.3" r=".19" fill="none" stroke="#f00" stroke-width=".13"/>
<g fill="none" stroke="#4200ff" stroke-width=".13">
<path d="M118.9 23.4h.1M118.9 23.4h9.1M142.2 25.4h.1M142.2 23.4h12.2M142.2 25.4h1.1M147.3 25.4h3.1M150.4 25.4h.1M150.4 25.4v4.1M154.4 23.4h.1M154.4 23.4v2M184.9 24.4h.1M184.9 24.4h1"/>
<path d="M190 24.4h4.1M194.1 22.4h.1M194.1 24.4h.1M194.1 22.4h4M194.1 22.4v2M198.1 22.4h.1M198.1 22.4v1"/>
</g>
<circle cx="150.3" cy="29.4" r=".19" fill="#f00"/>
<circle cx="150.3" cy="29.4" r=".19" fill="none" stroke="#f00" stroke-width=".13"/>
<path d="M118.9 26.4h.1M118.9 26.4h9.1M161.5 25.4h.1M161.5 25.4h9.2M189 28.4h4M191 28.4h.1" fill="none" stroke="#4200ff" stroke-width=".13"/>
<circle cx="191" cy="28.4" r=".19" fill="#f00"/>
<circle cx="191" cy="28.4" r=".19" fill="none" stroke="#f00" stroke-width=".13"/>
<path d="M193 28.4h.1M193 28.4h3.1" fill="none" stroke="#4200ff" stroke-width=".13"/>
<circle cx="193" cy="28.4" r=".19" fill="#f00"/>
<circle cx="193" cy="28.4" r=".19" fill="none" stroke="#f00" stroke-width=".13"/>
<path d="M146.3 29.5h2M148.3 29.5h.1" fill="none" stroke="#4200ff" stroke-width=".13"/>
<circle cx="148.3" cy="29.4" r=".19" fill="#f00"/>
<circle cx="148.3" cy="29.4" r=".19" fill="none" stroke="#f00" stroke-width=".13"/>
<g fill="none" stroke="#4200ff" stroke-width=".13">
<path d="M6.1 19.3h.1M6.1 19.3h15.2M148.3 29.5h.1M148.3 32.5h.1M148.3 29.5h5.1M148.3 32.5v1M148.3 32.5h2.1M150.4 29.5h.1M191 31.5h.1M191 31.5v1M191 31.5h2M124 41.7h.1"/>
<path d="M124 44.7h.1M124 41.7h9.1M124 44.7h9.1M137.2 41.7h.1M137.2 44.7h.1M137.2 41.7h12.2M137.2 44.7h12.2"/>
</g>
<circle cx="71.1" cy="48.7" r=".19" fill="#f00"/>
<circle cx="71.1" cy="48.7" r=".19" fill="none" stroke="#f00" stroke-width=".13"/>
<circle cx="79.2" cy="48.7" r=".19" fill="#f00"/>
<circle cx="79.2" cy="48.7" r=".19" fill="none" stroke="#f00" stroke-width=".13"/>
<circle cx="76.2" cy="48.7" r=".19" fill="#f00"/>
<circle cx="76.2" cy="48.7" r=".19" fill="none" stroke="#f00" stroke-width=".13"/>
<circle cx="52.8" cy="56.9" r=".19" fill="#f00"/>
<circle cx="52.8" cy="56.9" r=".19" fill="none" stroke="#f00" stroke-width=".13"/>
<circle cx="60.9" cy="62" r=".19" fill="#f00"/>
<circle cx="60.9" cy="62" r=".19" fill="none" stroke="#f00" stroke-width=".13"/>
<circle cx="66" cy="31.5" r=".19" fill="#f00"/>
<circle cx="66" cy="31.5" r=".19" fill="none" stroke="#f00" stroke-width=".13"/>
<circle cx="67" cy="55.9" r=".19" fill="#f00"/>
<circle cx="67" cy="55.9" r=".19" fill="none" stroke="#f00" stroke-width=".13"/>
<circle cx="87.4" cy="10.1" r=".19" fill="#f00"/>
<circle cx="87.4" cy="10.1" r=".19" fill="none" stroke="#f00" stroke-width=".13"/>
<circle cx="87.4" cy="8.1" r=".19" fill="#f00"/>
<circle cx="87.4" cy="8.1" r=".19" fill="none" stroke="#f00" stroke-width=".13"/>
<circle cx="94.5" cy="10.1" r=".19" fill="#f00"/>
<circle cx="94.5" cy="10.1" r=".19" fill="none" stroke="#f00" stroke-width=".13"/>
<circle cx="87.4" cy="12.2" r=".19" fill="#f00"/>
<circle cx="87.4" cy="12.2" r=".19" fill="none" stroke="#f00" stroke-width=".13"/>
<circle cx="94.5" cy="12.2" r=".19" fill="#f00"/>
<circle cx="94.5" cy="12.2" r=".19" fill="none" stroke="#f00" stroke-width=".13"/>
<circle cx="65" cy="14.2" r=".19" fill="#f00"/>
<circle cx="65" cy="14.2" r=".19" fill="none" stroke="#f00" stroke-width=".13"/>
<circle cx="60.9" cy="18.3" r=".19" fill="#f00"/>
<circle cx="60.9" cy="18.3" r=".19" fill="none" stroke="#f00" stroke-width=".13"/>
<circle cx="108.7" cy="18.3" r=".19" fill="#f00"/>
<circle cx="108.7" cy="18.3" r=".19" fill="none" stroke="#f00" stroke-width=".13"/>
<circle cx="42.7" cy="56.9" r=".19" fill="#f00"/>
<circle cx="42.7" cy="56.9" r=".19" fill="none" stroke="#f00" stroke-width=".13"/>
<circle cx="86.3" cy="31.5" r=".19" fill="#f00"/>
<circle cx="86.3" cy="31.5" r=".19" fill="none" stroke="#f00" stroke-width=".13"/>
<circle cx="98.5" cy="17.3" r=".19" fill="#f00"/>
<circle cx="98.5" cy="17.3" r=".19" fill="none" stroke="#f00" stroke-width=".13"/>
<circle cx="100.6" cy="18.3" r=".19" fill="#f00"/>
<circle cx="100.6" cy="18.3" r=".19" fill="none" stroke="#f00" stroke-width=".13"/>
<circle cx="60.9" cy="55.9" r=".19" fill="#f00"/>
<circle cx="60.9" cy="55.9" r=".19" fill="none" stroke="#f00" stroke-width=".13"/>
<circle cx="50.8" cy="55.9" r=".19" fill="#f00"/>
<circle cx="50.8" cy="55.9" r=".19" fill="none" stroke="#f00" stroke-width=".13"/>
<circle cx="86.3" cy="37.6" r=".19" fill="#f00"/>
<circle cx="86.3" cy="37.6" r=".19" fill="none" stroke="#f00" stroke-width=".13"/>
<circle cx="76.2" cy="53.8" r=".19" fill="#f00"/>
<circle cx="76.2" cy="53.8" r=".19" fill="none" stroke="#f00" stroke-width=".13"/>
<circle cx="131" cy="11.2" r=".19" fill="#f00"/>
<circle cx="131" cy="11.2" r=".19" fill="none" stroke="#f00" stroke-width=".13"/>
<circle cx="131" cy="14.2" r=".19" fill="#f00"/>
<circle cx="131" cy="14.2" r=".19" fill="none" stroke="#f00" stroke-width=".13"/>
<circle cx="194" cy="22.3" r=".19" fill="#f00"/>
<circle cx="194" cy="22.3" r=".19" fill="none" stroke="#f00" stroke-width=".13"/>
<circle cx="150.3" cy="29.4" r=".19" fill="#f00"/>
<circle cx="150.3" cy="29.4" r=".19" fill="none" stroke="#f00" stroke-width=".13"/>
<circle cx="191" cy="28.4" r=".19" fill="#f00"/>
<circle cx="191" cy="28.4" r=".19" fill="none" stroke="#f00" stroke-width=".13"/>
<circle cx="193" cy="28.4" r=".19" fill="#f00"/>
<circle cx="193" cy="28.4" r=".19" fill="none" stroke="#f00" stroke-width=".13"/>
<circle cx="148.3" cy="29.4" r=".19" fill="#f00"/>
<circle cx="148.3" cy="29.4" r=".19" fill="none" stroke="#f00" stroke-width=".13"/>
<g font-size="1.9" fill="#00f">
<text x="3" y="4.7">NET</text>
<text x="39.6" y="4.7">Audio AMP</text>
<text x="115.8" y="4.7">DMIC_LR</text>
<text x="39.6" y="31.1">AEC</text>
<text x="39.6" y="44.3">MIC</text>
</g>
<text font-size="1.9" x="126" y="38.2">I2S1_Port</text>
<text font-size="1.6" x="104.6" y="13.5">8ohm/1W</text>
<text font-size="1.6" fill="#f00" x="83.3" y="45">建议采用Sensor 独立2.8V供电</text>
<g font-size="1.4">
<text x="172.7" y="62.3">10_AUDIO</text>
<text x="172.7" y="66.3">CV181xH_SIP_BGA</text>
</g>
<text font-size="1.4" fill="#00f" x="172.7" y="145.4">CViTeK Ltd.</text>
<g font-size=".9">
<text x="85.9" y="4.9">P5V_IN</text>
<text x="8.3" y="9.7">ADAC_AOUT_R</text>
<text x="8.3" y="11.8">MIC_IN_L</text>
<text x="71.1" y="11">R149</text>
<text x="74.2" y="12">R0402</text>
<text x="75.2" y="11">10K</text>
<text x="88.4" y="12">C162</text>
<text x="88.4" y="7.9">C159</text>
<text x="88.4" y="9.9">C160</text>
<text x="91.4" y="12">0.1uF</text>
<text x="91.4" y="7.9">10uF_10V</text>
<text x="91.4" y="8.9">C0603</text>
<text x="91.4" y="9.9">10uF_1</text>
<text x="91.4" y="11">C0603</text>
<text x="94.5" y="9.9">0V</text>
<text x="97.5" y="8.9">TP9</text>
<text x="97.5" y="9.9">SPK+</text>
<text x="100.6" y="8.9">TP10</text>
<text x="100.6" y="9.9">SPK-</text>
<text x="124.2" y="10.8">IIS1_SDI_DMIC</text>
<text x="130.8" y="9.4" transform="rotate(-90 130.8 9.4)">1</text>
<text x="132.1" y="11">R240</text>
<text x="137.2" y="11">0R</text>
<text x="137.2" y="12">R0402</text>
<text x="142.5" y="10.8">IIS1_DI</text>
<text x="8.3" y="12.8">MIC_IN_R</text>
<text x="8.3" y="17.9">AUD_AOUTR</text>
<text x="8.3" y="14.8">SPK_EN</text>
<text x="42.9" y="17.9">ADAC_AOUT_R R154</text>
<text x="50" y="13.8">SPK_EN</text>
<text x="55.9" y="14">R150</text>
<text x="55.9" y="16">TP90</text>
<text x="55.9" y="17.1">TP1D0</text>
<text x="61" y="14">1K</text>
<text x="61" y="15">R0402</text>
<text x="67.9" y="14">1</text>
<text x="67.9" y="16">2</text>
<text x="69.1" y="13">U25</text>
<text x="81" y="14">8</text>
<text x="81" y="16">7</text>
<text x="91.4" y="13">C0402</text>
<text x="98.3" y="13.5" transform="rotate(-90 98.3 13.5)">1</text>
<text x="98.6" y="14">TP1D</text>
<text x="100.3" y="13.5" transform="rotate(-90 100.3 13.5)">1</text>
<text x="100.6" y="14">T5P1D5</text>
<text x="103.4" y="17">1</text>
<text x="104.6" y="15">J9</text>
<text x="107.4" y="17">4</text>
<text x="124.2" y="13.8">IIS1_BCLK_DMIC</text>
<text x="130" y="12.5">TP1D0</text>
<text x="130.8" y="16.6" transform="rotate(-90 130.8 16.6)">1</text>
<text x="132.1" y="14">R241</text>
<text x="137.2" y="14">0R</text>
<text x="137.2" y="15">R0402</text>
<text x="142.5" y="13.8">IIS1_BCLK</text>
<text x="8.3" y="18.9">AUD_MIC_L</text>
<text x="42.7" y="22.1">C163</text>
<text x="42.7" y="23.2">2.2uF</text>
<text x="48.8" y="20.1">R157</text>
<text x="53.8" y="20.1">47K R0402</text>
<text x="53.8" y="18.1">47K R0402</text>
<text x="62" y="22.1">C172</text>
<text x="62" y="23.2">100pF</text>
<text x="67.9" y="18">3</text>
<text x="67.9" y="20.1">4</text>
<text x="69.1" y="22.1">CS8302M</text>
<text x="69.1" y="23.5">MSOP8_3D0X3D0_0D65</text>
<text x="81" y="18">6</text>
<text x="81" y="20.1">5</text>
<text x="102.6" y="20.1">WB1252B-02R-</text>
<text x="103.4" y="18">2</text>
<text x="107.4" y="18">3</text>
<text x="109" y="20.1">TAND</text>
<text x="121.1" y="22.9">IIS1_SDI_DMIC</text>
<text x="129.8" y="23.1">1</text>
<text x="130" y="20.2">TP1D0</text>
<text x="131.1" y="21.1">MK1</text>
<text x="139.9" y="23.1">3</text>
<text x="163.8" y="21.9">IIS1_SDI_DMIC</text>
<text x="172.5" y="22.1">1</text>
<text x="173.7" y="20.1">MK2</text>
<text x="182.6" y="22.1">3</text>
<text x="42.7" y="24.2">C0402</text>
<text x="62" y="24.2">C0402</text>
<text x="121.1" y="26">IIS1_BCLK_DMIC</text>
<text x="129.8" y="26.2">4</text>
<text x="129.8" y="29.2">6</text>
<text x="139.9" y="25.1">2</text>
<text x="139.9" y="29.2">5</text>
<text x="142.2" y="29.3">R245</text>
<text x="142.2" y="25.2">R243</text>
<text x="146.3" y="29.3">0R</text>
<text x="146.3" y="25.2">0R</text>
<text x="151" y="28">VCC_+1.8V</text>
<text x="163.8" y="25">IIS1_BCLK_DMIC</text>
<text x="172.5" y="25.1">4</text>
<text x="172.5" y="28.2">6</text>
<text x="182.6" y="24.1">2</text>
<text x="182.6" y="28.2">5</text>
<text x="184.9" y="28.2">R244</text>
<text x="184.9" y="24.2">R242</text>
<text x="188" y="28.2">0R</text>
<text x="189" y="24.2">0R</text>
<text x="193.6" y="27">VCC_+1.8V</text>
<text x="51" y="31.1">AUD_AOUTR</text>
<text x="57.9" y="31.3">R100</text>
<text x="62" y="31.3">10K</text>
<text x="62" y="32.3">R0402</text>
<text x="67.6" y="34.3">R8</text>
<text x="67.6" y="35.6">2.7K</text>
<text x="71.1" y="31.3">C97</text>
<text x="74.2" y="31.3">2.2uF</text>
<text x="74.2" y="32.3">C0402</text>
<text x="80.3" y="31.3">R31</text>
<text x="84.3" y="31.3">10K</text>
<text x="84.3" y="32.3">R0402</text>
<text x="88" y="34.3">C33</text>
<text x="88" y="35.6">100pF</text>
<text x="89.6" y="31.1">MIC_IN_R</text>
<text x="131.1" y="32.3">NC_SPH0644LM4H-1</text>
<text x="145.3" y="31.3">C174</text>
<text x="145.3" y="32.3">1uF</text>
<text x="152" y="31.3">C176</text>
<text x="152" y="32.5">0.1uF</text>
<text x="173.7" y="31.3">NC_SPH0644LM4H-1</text>
<text x="188" y="30.3">C175</text>
<text x="188" y="31.3">1uF</text>
<text x="194.6" y="30.3">C177</text>
<text x="194.6" y="31.5">0.1uF</text>
<text x="68.1" y="36.4">R0402</text>
<text x="88.4" y="36.4">C0402</text>
<text x="125.2" y="41.2">IIS1_BCLK</text>
<text x="131.1" y="41.4">R233</text>
<text x="136.1" y="41.4">0R</text>
<text x="139.4" y="41.2">AUD_MIC_L</text>
<text x="49.8" y="47.5">TP11</text>
<text x="52.8" y="47.5">TP12</text>
<text x="73.2" y="46.3">MEMS_MIC1_VDD</text>
<text x="85.4" y="46.3">VCC_+3.3V</text>
<text x="125.2" y="44.3">IIS1_DI</text>
<text x="131.1" y="44.5">R236</text>
<text x="136.1" y="42.5">R0402</text>
<text x="136.1" y="44.5">0R</text>
<text x="136.1" y="45.5">R0402</text>
<text x="139.4" y="44.3">AUD_AOUTR</text>
<text x="49.8" y="48.6">MIC+</text>
<text x="50.5" y="52.1" transform="rotate(-90 50.5 52.1)">1</text>
<text x="50.8" y="52.6">TP1D</text>
<text x="52.6" y="52.1" transform="rotate(-90 52.6 52.1)">1</text>
<text x="52.8" y="48.6">MIC-</text>
<text x="52.8" y="52.6">T5P1D5</text>
<text x="62.6" y="51.6">R281</text>
<text x="62.6" y="52.8">2.2K</text>
<text x="71.1" y="50.6">C205</text>
<text x="71.1" y="52.6">22uF</text>
<text x="71.1" y="53.6">C0603</text>
<text x="76.2" y="50.6">C206</text>
<text x="76.2" y="52.6">0.1uF</text>
<text x="76.2" y="53.6">C0402</text>
<text x="80.3" y="53.6">R0402</text>
<text x="80.3" y="48.6">R280</text>
<text x="80.9" y="51.6">R129</text>
<text x="80.9" y="52.8">1K</text>
<text x="84.3" y="48.6">470R</text>
<text x="84.3" y="49.6">R0402</text>
<text x="43.5" y="56.6">3</text>
<text x="43.5" y="55.6">4</text>
<text x="43.7" y="59.7">WB1252B-02R-TAND</text>
<text x="44.7" y="54.7">J10</text>
<text x="47.5" y="55.6">1</text>
<text x="47.5" y="56.6">2</text>
<text x="54.1" y="55.5">MIC1_OUTPUT</text>
<text x="54.1" y="56.5">MIC1_GND</text>
<text x="59.9" y="55.2">R0</text>
<text x="61.1" y="55.2">402</text>
<text x="68.1" y="55.7">R40</text>
<text x="69.1" y="58.7">C60</text>
<text x="69.1" y="59.7">100pF</text>
<text x="72.1" y="55.7">22R</text>
<text x="72.1" y="56.7">R0402</text>
<text x="78.4" y="55.5">MIC_IN_L</text>
<text x="69.1" y="60.7">C0402</text>
<text x="167.6" y="61.8">Title</text>
<text x="167.6" y="64.8">Size</text>
<text x="168.7" y="65.8">Custom</text>
<text x="171.7" y="64.8">Document Number</text>
<text x="201.2" y="64.8">Rev</text>
<text x="201.2" y="65.8">1.0.0</text>
<text x="167.6" y="67.9">Date:</text>
<text x="172.9" y="67.9">Wednesday, March 01, 2023</text>
<text x="188" y="67.9">Sheet</text>
<text x="193" y="67.9">10</text>
<text x="196.1" y="67.9">of</text>
<text x="199.1" y="67.9">12</text>
</g>
<g font-size=".9" fill="#f00">
<text x="22.4" y="10.5">ADAC_AOUT_R</text>
<text x="30.4" y="10.5">[4]</text>
<text x="22.3" y="12.4">MIC_IN_L</text>
<text x="22.3" y="13.4">MIC_IN_R</text>
<text x="22.4" y="15.6">SPK_EN</text>
<text x="27.1" y="15.6">[4]</text>
<text x="27.5" y="12.4">[4]</text>
<text x="27.7" y="13.4">[4]</text>
<text x="22.4" y="18.7">AUD_AOUTR</text>
<text x="22.4" y="19.7">AUD_MIC_L</text>
<text x="28.7" y="19.7">[4]</text>
<text x="29.3" y="18.7">[4]</text>
</g>
<g font-size=".9" fill="#00c">
<text x="99" y="11.7" transform="rotate(-90 99 11.7)">TP</text>
<text x="101" y="11.7" transform="rotate(-90 101 11.7)">TP</text>
<text x="131.5" y="7.6" transform="rotate(-90 131.5 7.6)">TP</text>
<text x="69.6" y="14.6">SHDN</text>
<text x="69.6" y="16.7">Bypass</text>
<text x="77.7" y="16.7">GND</text>
<text x="77.9" y="14.6">VO2</text>
<text x="69.6" y="18.7">+IN</text>
<text x="69.6" y="20.7">-IN</text>
<text x="77.8" y="18.7">VDD</text>
<text x="77.9" y="20.7">VO1</text>
<text x="131.5" y="19" transform="rotate(-90 131.5 19)">TP</text>
<text x="131.6" y="23.8">PDM OUT</text>
<text x="136.6" y="23.8">GND</text>
<text x="174.2" y="22.8">PDM OUT</text>
<text x="179.3" y="22.8">GND</text>
<text x="131.6" y="26.8">Clock in</text>
<text x="131.6" y="29.9">NC</text>
<text x="136.7" y="29.9">VDD</text>
<text x="136.9" y="25.8">SEL</text>
<text x="174.2" y="25.8">Clock in</text>
<text x="174.2" y="28.9">NC</text>
<text x="179.4" y="28.9">VDD</text>
<text x="179.6" y="24.8">SEL</text>
<text x="51.3" y="50.3" transform="rotate(-90 51.3 50.3)">TP</text>
<text x="53.3" y="50.3" transform="rotate(-90 53.3 50.3)">TP</text>
</g>
<g font-size=".7">
<text x="21.3" y=".8">5</text>
<text x="62" y=".8">4</text>
<text x="102.6" y=".8">3</text>
<text x="143.3" y=".8">2</text>
<text x="183.9" y=".8">1</text>
<text x=".3" y="10">D</text>
<text x="204.5" y="10">D</text>
<text x=".3" y="26.8">C</text>
<text x="204.5" y="26.8">C</text>
<text x=".3" y="43.6">B</text>
<text x="204.5" y="43.6">B</text>
<text x=".3" y="60.3">A</text>
<text x="204.5" y="60.3">A</text>
<text x="21.3" y="68.8">5</text>
<text x="62" y="68.8">4</text>
<text x="102.6" y="68.8">3</text>
<text x="143.3" y="68.8">2</text>
<text x="183.9" y="68.8">1</text>
</g>
</svg>
